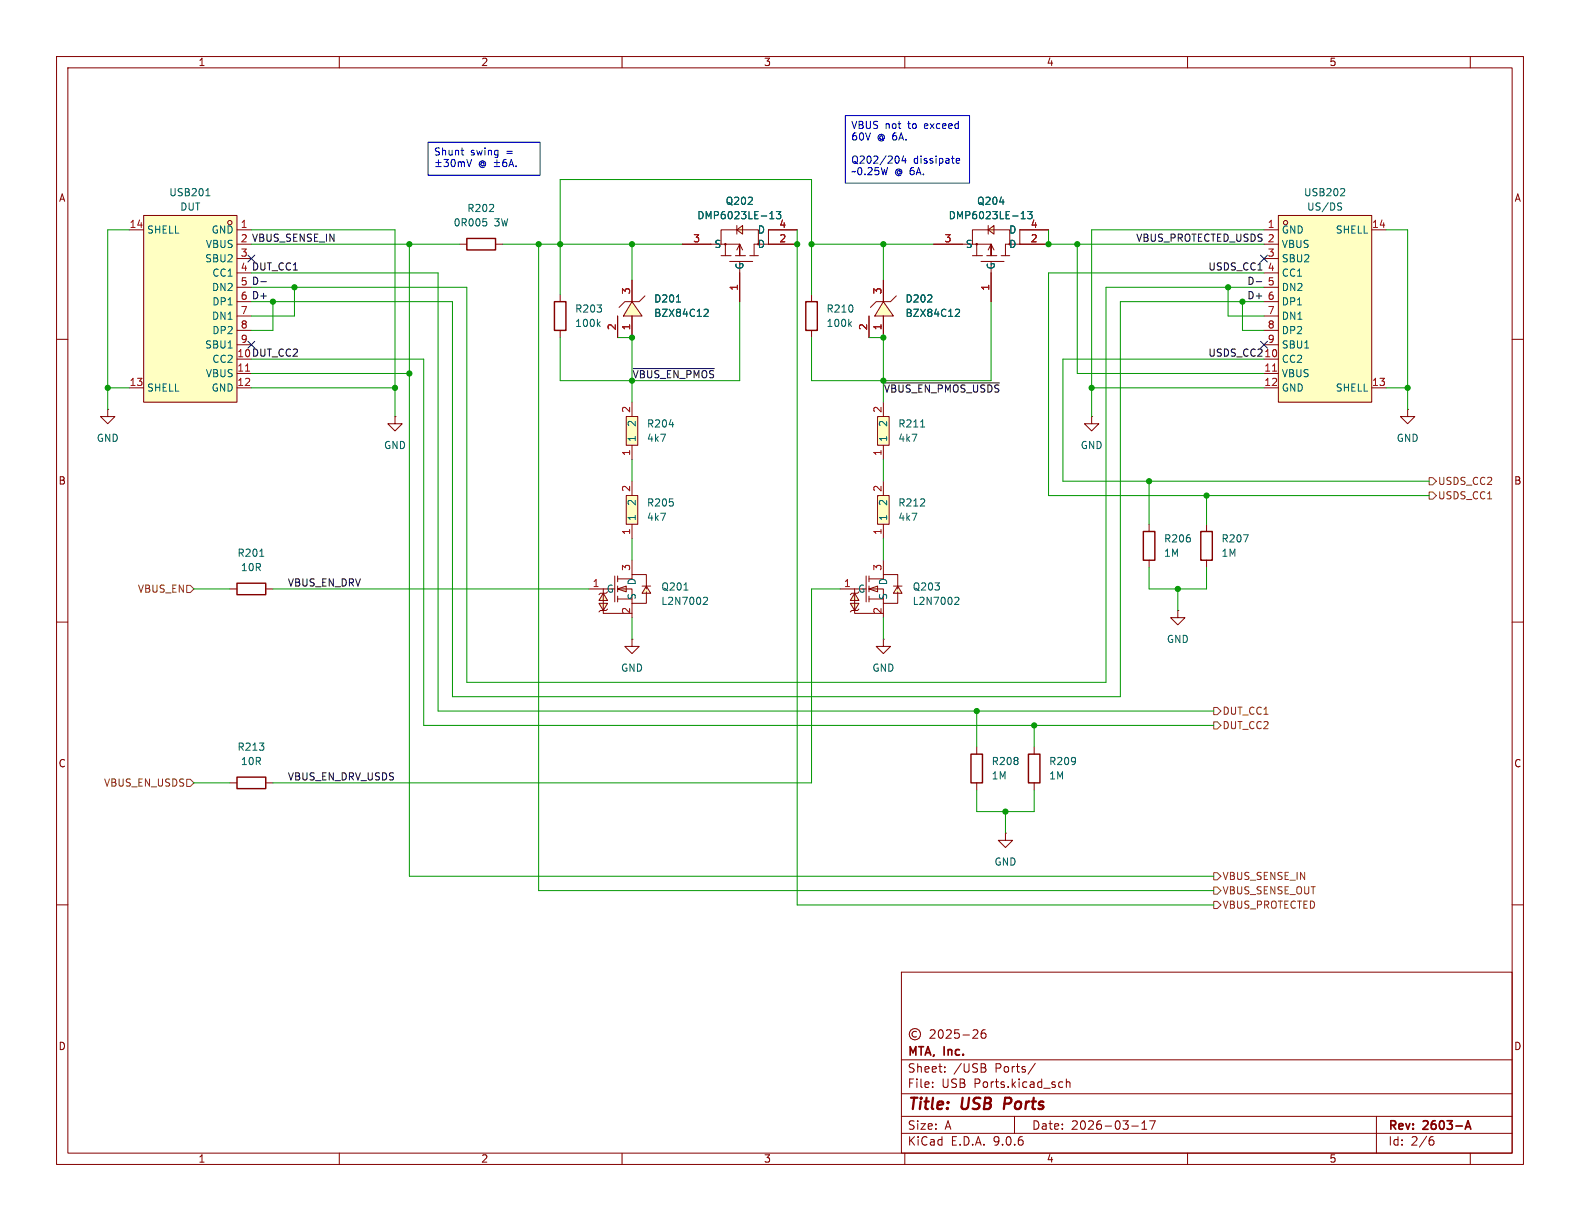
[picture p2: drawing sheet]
<svg xmlns="http://www.w3.org/2000/svg" width="279mm" height="216mm" viewBox="0 0 279 216" stroke-linecap="round" stroke-linejoin="round" font-family="sans-serif">
<g fill="none" stroke="#840000" stroke-width=".18">
<path d="M10 10h259.4v195.9h-259.4zM12 12h255.4v191.9h-255.4zM60 10v2M110 10v2M160 10v2M210 10v2M260 10v2M10 60h2M267.4 60h2M10 110h2M267.4 110h2M10 160h2"/>
<path d="M159.4 171.9h108v32h-108zM267.4 160h2M159.4 197.4h108M159.4 193.4h108M159.4 187.4h108M162.1 182.4a.52 .52 0 0 0-.8 .5 .52 .52 0 0 0 .8 .4M164.5 182.2l.6-.1 .2 .1 .1 .3-1 1.1h1M164.9 192.1v.2M164.9 191.4v.1M166.1 182.2l.2-.1a.81 .81 0 0 1 .6 .6 .81 .81 0 0 1-.3 .8l-.2 .1a.81 .81 0 0 1-.3-1.4zM167.1 189.4v.2M167.1 188.7v.1"/>
<path d="M167.4 182.2l.5-.1 .2 .1 .1 .3-.9 1.1h.9M169.6 182.1h-.7l-.1 .7 .2-.1h.5l.1 .2v.5l-.2 .2-.6-.2M170.3 183h1.1M172.1 182.2l.5-.1 .3 .1v.3l-.9 1.1h.9M174 188.8a.4 .4 0 0 1 .4 .4 .4 .4 0 0 1-.3 .4M174.1 188.2l.2 .2-.2 .3M174.2 182.1a.59 .59 0 0 0-.7 .6v.6l.1 .2 .5 .1 .2-.2 .1-.5-.2-.2h-.4l-.3 .2M179.4 197.4v3M183.1 188l-1.3 1.9M187.5 191.3l.4 .1M187.9 192.2l-.4 .1M188.6 191.4l.2-.1 .3 .1 .1 .9"/>
<path d="M188.6 190.8v1.5M200.1 199.1h1.2M201.9 199.7h.9M201.9 198.6l.5-.4v1.5M203.3 198.2h1l-.7 1.5M243.4 197.4v6.5M60 203.9v2M110 203.9v2M159.4 200.4h108M160 203.9v2M210 203.9v2M253 201.6h.4l.2 .2-.1 .5-.5 .2"/>
<path d="M253.4 201l-.4 .1M260 203.9v2"/>
<circle cx="161.8" cy="182.9" r="1"/>
</g>
<path d="M259.1 199.7l.5-1.5 .5 1.5M259.2 199.2h.8" fill="none" stroke="#840000" stroke-width=".3"/>
<path d="M177.8 194.1l-.3 2" fill="none" stroke="#840000" stroke-width=".4"/>
<g fill="#ffffc2">
<path d="M106.7 104.9l.7 1.3h-1.5z"/>
<path d="M105.9 106.7h1.5l-.7 1.3z"/>
<path d="M109.2 104.1l1.5-.5v1.1z"/>
<path d="M114.3 103.6l.8 1.3h-1.6z"/>
</g>
<g fill="none" stroke="#840000" stroke-width=".18">
<path d="M99.1 52.1v1.2M99.1 58.4v1.3M111.8 99.1v2.5M104.1 104.1h2.6v4.4h5.1M105.9 106.7h1.5l-.7 1.3zM106.7 104.9l.7 1.3h-1.5zM107.4 104.7l-.2 .2h-1l-.3 .3M107.4 107.7l-.2 .3h-1l-.3 .2M108.7 101.9v4.5M109.2 104.1h2.6v2.6M109.2 104.1l1.5-.5v1.1zM109.2 102.4h2.6v-.8h2.5v2.5"/>
<path d="M109.2 101.9v1M109.2 103.6v1.1M109.2 105.4v1M109.2 105.9h2.6M111.8 106.7v2.5M113.5 103.6h1.6M114.3 104.7v2h-2.5M114.3 103.6l.8 1.3h-1.6zM156.2 113v1.3h1.3l-1.3 1.3-1.3-1.3h1.3M156.2 113h.1"/>
</g>
<path d="M105.8 57.2l.3 .5M106.1 56.9l-.5 .5M120.9 104.3h.8M124.5 105.7l.4-.1 .2 .4-.8 .9h.8" fill="none" stroke="#006464" stroke-width=".18"/>
<path d="M98 53.3h2.1v5.1h-2.1z" fill="none" stroke="#840000" stroke-width=".25"/>
<g fill="#ffffc2">
<path d="M151.1 104.9l.8 1.3h-1.5z"/>
<path d="M150.4 106.7h1.5l-.8 1.3z"/>
<path d="M153.7 104.1l1.5-.5v1.1z"/>
<path d="M158.7 103.6l.8 1.3h-1.5z"/>
</g>
<g fill="none" stroke="#840000" stroke-width=".18">
<path d="M156.2 99.1v2.5M148.6 104.1h2.5v4.4h5.1M150.4 106.7h1.5l-.8 1.3zM151.1 104.9l.8 1.3h-1.5zM151.9 104.7l-.3 .2h-1l-.2 .3M151.9 107.7l-.3 .3h-1l-.2 .2M153.2 101.9v4.5M153.7 104.1h2.5v2.6M153.7 104.1l1.5-.5v1.1zM153.7 102.4h2.5v-.8h2.5v2.5M153.7 101.9v1M153.7 103.6v1.1"/>
<path d="M153.7 105.4v1M153.7 105.9h2.5M156.2 106.7v2.5M158 103.6h1.5M158.7 104.7v2h-2.5M158.7 103.6l.8 1.3h-1.5z"/>
</g>
<path d="M168.9 105.7l.4-.1 .3 .4-.8 .9h.8" fill="none" stroke="#006464" stroke-width=".18"/>
<path d="M155.2 73.7h2v5h-2z" fill="#ffffc2"/>
<path d="M143.5 52.1v1.2M143.5 58.4v1.3M155.2 73.7h2v5h-2zM156.2 71.1v2.6M156.2 78.7v2.6" fill="none" stroke="#840000" stroke-width=".18"/>
<path d="M150.2 57.2l.4 .5M150.6 56.9l-.5 .5M162.8 75.5h.7" fill="none" stroke="#006464" stroke-width=".18"/>
<path d="M142.5 53.3h2v5.1h-2z" fill="none" stroke="#840000" stroke-width=".25"/>
<path d="M174.7 40.6l1.1-.7v1.5z" fill="#ffffc2"/>
<g fill="none" stroke="#840000" stroke-width=".18">
<path d="M174.7 39.9v1.5M165.1 43.2h10.2v2v-2M172 43.2v-2.6h6.6v2.6M172 45.2h1.7M172.7 43.2v2M173.5 46.2h4.1M174.5 45.2h1.8M174.7 40.6l1.1-.7v1.5zM175.3 43.2l.5 1M175.3 43.2l-.6 1M175.3 48.3v5M177 45.2h1.6"/>
<path d="M185.4 43.2h-7.6v2M185.4 40.6h-5.1v2.6M182.9 132.1v1.3M182.9 138.4v1.3"/>
<circle cx="172.7" cy="43.2" r=".13"/>
</g>
<path d="M180.6 38.7h.7M180.7 37.7l.2-.3v1.3M181.7 37.4h.8l-.4 .5 .4 .1v.6" fill="none" stroke="#006464" stroke-width=".18"/>
<path d="M181.9 133.4h2v5h-2z" fill="none" stroke="#840000" stroke-width=".25"/>
<path d="M156.2 53.3l1.8 2.6h-3.3z" fill="#ffffc2"/>
<g fill="none" stroke="#840000" stroke-width=".18">
<path d="M153.7 55.9v3.8M156.2 53.3l1.8 2.6h-3.3zM156.2 49.5v3.8M156.2 55.9v3.8M158.5 52.3l-1 1h-2.6l-1 1.1M69.8 73.7v1.2h1.3l-1.3 1.3-1.2-1.3h1.2M69.8 73.7h.1M248.9 72.4v1.3h1.3l-1.3 1.2-1.3-1.2h1.3M248.9 72.4h.1M203.2 92.7v1.3M203.2 99.1v1.2M213.4 92.7v1.3"/>
<path d="M213.4 99.1v1.2M208.3 108v1.2h1.2l-1.2 1.3-1.3-1.3h1.3M208.3 108h.1M177.8 147.3v1.3h1.3l-1.3 1.3-1.3-1.3h1.3M177.8 147.3h.1"/>
</g>
<path d="M169.1 54.7h.5l.1 .3-.8 .9h.8M219.9 94.6h.8l-.5 1.2" fill="none" stroke="#006464" stroke-width=".18"/>
<path d="M202.2 94h2v5.1h-2zM212.3 94h2.1v5.1h-2.1z" fill="none" stroke="#840000" stroke-width=".25"/>
<path d="M110.7 87.6h2.1v5.1h-2.1z" fill="#ffffc2"/>
<path d="M193 73.7v1.2h1.3l-1.3 1.3-1.2-1.3h1.2M193 73.7h.1M110.7 87.6h2.1v5.1h-2.1zM111.8 85.1v2.5M111.8 92.7v2.6" fill="none" stroke="#840000" stroke-width=".18"/>
<path d="M226.1 38.1h16.5v33h-16.5z" fill="#ffffc2"/>
<g fill="none" stroke="#840000" stroke-width=".18">
<path d="M226.1 38.1h16.5v33h-16.5zM81.3 43.2h1.2M87.6 43.2h1.3M223.5 40.6h2.6M223.5 43.2h2.6M223.5 45.7h2.6M223.5 48.3h2.6M223.5 50.8h2.6M223.5 53.3h2.6M223.5 55.9h2.6M223.5 58.4h2.6M242.6 40.6h2.5"/>
<path d="M223.5 61h2.6M223.5 63.5h2.6M223.5 66h2.6M223.5 68.6h2.6M242.6 68.6h2.5"/>
<circle cx="227.3" cy="39.4" r=".38"/>
</g>
<path d="M225 65.6h.8" fill="none" stroke="#a90000" stroke-width=".18"/>
<path d="M85.4 38.7h.6M85.8 39.2l.3 .2v.3l-.3 .2M236.8 36.5l.3 .1 .1 .3-.2 .3h-.3M236.8 35.9h.4M237.6 33.3l.2 .3-.1 .3-.7 .7h.8" fill="none" stroke="#006464" stroke-width=".18"/>
<path d="M82.5 42.2h5.1v2h-5.1z" fill="none" stroke="#840000" stroke-width=".25"/>
<path d="M111.8 53.3l1.7 2.6h-3.3z" fill="#ffffc2"/>
<path d="M109.2 55.9v3.8M111.8 53.3l1.7 2.6h-3.3zM111.8 49.5v3.8M111.8 55.9v3.8M114 52.3l-1 1h-2.5l-1 1.1" fill="none" stroke="#840000" stroke-width=".18"/>
<path d="M119.6 53.4h.7M124.7 54.7h.4l.1 .3-.7 .9h.7" fill="none" stroke="#006464" stroke-width=".18"/>
<path d="M110.7 73.7h2.1v5h-2.1z" fill="#ffffc2"/>
<g fill="none" stroke="#840000" stroke-width=".18">
<path d="M19 72.4v1.3h1.3l-1.3 1.2-1.2-1.2h1.2M19 72.4h.1M110.7 73.7h2.1v5h-2.1zM111.8 71.1v2.6M111.8 78.7v2.6M40.6 104.1h1.3M47 104.1h1.3M111.8 113v1.3h1.2l-1.2 1.3-1.3-1.3h1.3M111.8 113h.1M40.6 138.4h1.3M47 138.4h1.3M172.7 132.1v1.3"/>
<path d="M172.7 138.4v1.3"/>
</g>
<path d="M118.3 75.1h.8M45.9 98.4h.8" fill="none" stroke="#006464" stroke-width=".18"/>
<path d="M41.9 103.1h5.1v2.1h-5.1zM41.9 137.4h5.1v2h-5.1zM171.7 133.4h2v5h-2z" fill="none" stroke="#840000" stroke-width=".25"/>
<path d="M155.2 87.6h2v5.1h-2z" fill="#ffffc2"/>
<path d="M155.2 87.6h2v5.1h-2zM156.2 85.1v2.5M156.2 92.7v2.6" fill="none" stroke="#840000" stroke-width=".18"/>
<path d="M130.3 40.6l1-.7v1.5z" fill="#ffffc2"/>
<g fill="none" stroke="#840000" stroke-width=".18">
<path d="M130.3 39.9v1.5M120.6 43.2h10.2v2v-2M127.5 43.2v-2.6h6.6v2.6M127.5 45.2h1.8M128.3 43.2v2M129 46.2h4.1M130.1 45.2h1.7M130.3 40.6l1-.7v1.5zM130.8 43.2l.5 1M130.8 43.2l-.5 1M130.8 48.3v5M132.6 45.2h1.5"/>
<path d="M141 43.2h-7.7v2M141 40.6h-5.1v2.6"/>
<circle cx="128.3" cy="43.2" r=".13"/>
</g>
<path d="M136.1 38.7h.8M136.3 37.7l.2-.3v1.3M137.3 37.4h.8l-.5 .5 .4 .1v.6" fill="none" stroke="#006464" stroke-width=".18"/>
<path d="M25.4 38.1h16.5v33h-16.5z" fill="#ffffc2"/>
<g fill="none" stroke="#840000" stroke-width=".18">
<path d="M25.4 38.1h16.5v33h-16.5zM22.9 40.6h2.5M41.9 40.6h2.5M41.9 45.7h2.5M41.9 50.8h2.5M41.9 53.3h2.5M41.9 55.9h2.5M41.9 58.4h2.5M109.2 55.9v3.8M111.8 49.5v3.8M111.8 55.9v3.8M120.6 43.2h5.1"/>
<path d="M130.8 48.3v5M135.9 40.6h5.1M135.9 43.2h5.1M153.7 55.9v3.8M156.2 49.5v3.8M156.2 55.9v3.8M165.1 43.2h5.1M175.3 48.3v5M180.3 40.6h5.1M180.3 43.2h5.1M22.9 68.6h2.5M41.9 61h2.5"/>
<path d="M41.9 66h2.5M41.9 68.6h2.5"/>
<circle cx="40.6" cy="39.4" r=".38"/>
</g>
<path d="M43.4 65.6h.7" fill="none" stroke="#a90000" stroke-width=".18"/>
<path d="M36.4 34.6h.7M36.6 33.5l.2-.2v1.3M136.1 38.7h.8M136.3 37.7l.2-.3v1.3M137.3 37.4h.8l-.5 .5 .4 .1v.6M180.6 38.7h.7M180.7 37.7l.2-.3v1.3M181.7 37.4h.8l-.4 .5 .4 .1v.6M119.6 53.4h.7M124.7 54.7h.4l.1 .3-.7 .9h.7M169.1 54.7h.5l.1 .3-.8 .9h.8" fill="none" stroke="#006464" stroke-width=".18"/>
<path d="M252.7 84.5h.7l.6 .6-.6 .6h-.7zM252.7 87h.7l.6 .6-.6 .7h-.7zM33 103.5h.7l.6 .6-.6 .7h-.7zM33 137.8h.7l.6 .6-.6 .7h-.7zM214.6 127.6h.7l.6 .7-.6 .6h-.7zM214.6 125.1h.7l.6 .6-.6 .7h-.7zM214.6 154.3h.7l.6 .6-.6 .7h-.7zM214.6 159.4h.7l.6 .6-.6 .7h-.7zM214.6 156.8h.7l.6 .7-.6 .6h-.7z" fill="none" stroke="#725600" stroke-width=".18"/>
<path d="M46.1 49.8h1M222.1 49.8h1M112 65.2h14.3M156.4 67.7h20.3" fill="none" stroke="#0f0f0f" stroke-width=".18"/>
<g fill="none" stroke="#009600" stroke-width=".18">
<path d="M22.9 40.6h-3.9v31.8M44.4 43.2h36.9M44.4 50.8h38.1v69.9h113.1v-69.9h27.9M44.4 53.3h35.6v69.9h118.1v-69.9h25.4M44.4 40.6h25.4v33.1M44.4 48.3h33.1v77.4h137.1M48.3 53.3v5.1h-3.9M52.1 50.8v5.1h-7.7M72.4 43.2v111.7h142.2M88.9 43.2h31.7M95.2 43.2v114.3h119.4M99.1 52.1v-20.3h44.4v20.3"/>
<path d="M109.2 59.7h2.6v11.4M111.8 43.2v6.3M130.8 53.3v14h-31.7v-7.6M141 40.6v119.4h73.6M143.5 43.2h21.6M153.7 59.7h2.5v11.4M156.2 43.2v6.3M175.3 53.3v14h-31.8v-7.6M185.4 40.6v2.6h38.1M190.5 43.2v22.8h33M217.2 50.8v5.1h6.3M219.7 53.3v5.1h3.8"/>
<path d="M223.5 48.3h-38.1v39.3h67.3M223.5 40.6h-30.5v33.1M245.1 40.6h3.8v31.8M19 68.6h3.9M44.4 63.5h30.5v64.8h139.7M44.4 68.6h25.4M44.4 66h28M193 68.6h30.5M223.5 63.5h-35.5v21.6h64.7M245.1 68.6h3.8M111.8 81.3v3.8M111.8 95.3v3.8"/>
<path d="M156.2 81.3v3.8M156.2 95.3v3.8M203.2 85.1v7.6M213.4 87.6v5.1M34.3 104.1h6.3M48.3 104.1h55.8M111.8 109.2v3.8M148.6 104.1h-5.1v34.3h-95.2M156.2 109.2v3.8M203.2 100.3v3.8h10.2v-3.8M208.3 104.1v3.9M34.3 138.4h6.3"/>
<path d="M172.7 139.7v3.8h10.2v-3.8M172.7 125.7v6.4M182.9 128.3v3.8M177.8 143.5v3.8"/>
</g>
<path d="M43.8 45.1l1.3 1.2M45.1 45.1l-1.3 1.2M222.9 45.1l1.2 1.2M224.1 45.1l-1.2 1.2M43.8 60.4l1.3 1.2M45.1 60.4l-1.3 1.2M222.9 60.4l1.2 1.2M224.1 60.4l-1.2 1.2" fill="none" stroke="#000084" stroke-width=".18"/>
<g fill="none" stroke="#0000c2" stroke-width=".18">
<path d="M75.7 25.1h19.8v5.9h-19.8zM77 28.7h1M77 29.5h1M77.5 28.3v.9M79.3 28.2l-.4 .5 .3 .1v.5l-.2 .2-.5-.2M79.8 28.4v.6l.1 .3 .2 .2 .3-.3v-.8M81 28.6v.9M81 28.7l.4-.1 .2 .2M81.5 26.6h.5M81.6 28.8l.2-.2 .3 .1v.8M81.6 28.8v.7M81.8 27.4h.2"/>
<path d="M82.6 28.2l.4 1.3 .4-1.3M87.4 28.7h1M87.4 29.5h1M87.9 28.3v.9M89.3 28.2l-.2 .1a.86 .86 0 0 0 0 1.2l.5-.2v-.4l-.2-.2h-.3l-.2 .2M90 29.5l.4-1.3 .4 1.3M90.1 29.1h.6M91.3 29.3v.2M149.5 20.4h21.9v12h-21.9zM158.7 27.6a.79 .79 0 0 1 0 1.3M159.8 27.5l-.3 .9h.8M160.1 28v.9"/>
<path d="M169.1 28.4l.6-.1-.1-.2-.3-.1-.2 .2 .1 .6h.4"/>
</g>
<g fill="#009600" stroke="#009600" stroke-width=".18">
<circle cx="156.2" cy="43.2" r=".46"/>
<circle cx="190.5" cy="43.2" r=".46"/>
<circle cx="193" cy="68.6" r=".46"/>
<circle cx="185.4" cy="43.2" r=".46"/>
<circle cx="156.2" cy="67.3" r=".46"/>
<circle cx="156.2" cy="59.7" r=".46"/>
<circle cx="72.4" cy="66" r=".46"/>
<circle cx="72.4" cy="43.2" r=".46"/>
<circle cx="69.8" cy="68.6" r=".46"/>
<circle cx="48.3" cy="53.3" r=".46"/>
<circle cx="19" cy="68.6" r=".46"/>
<circle cx="52.1" cy="50.8" r=".46"/>
<circle cx="99.1" cy="43.2" r=".46"/>
<circle cx="111.8" cy="43.2" r=".46"/>
<circle cx="111.8" cy="59.7" r=".46"/>
<circle cx="141" cy="43.2" r=".46"/>
<circle cx="143.5" cy="43.2" r=".46"/>
<circle cx="95.2" cy="43.2" r=".46"/>
<circle cx="217.2" cy="50.8" r=".46"/>
<circle cx="219.7" cy="53.3" r=".46"/>
<circle cx="248.9" cy="68.6" r=".46"/>
<circle cx="213.4" cy="87.6" r=".46"/>
<circle cx="208.3" cy="104.1" r=".46"/>
<circle cx="177.8" cy="143.5" r=".46"/>
<circle cx="182.9" cy="128.3" r=".46"/>
<circle cx="172.7" cy="125.7" r=".46"/>
<circle cx="203.2" cy="85.1" r=".46"/>
</g>
<g font-size="2.8" fill="#840000">
<text x="160.4" y="196.8">Title:</text>
<text x="170.1" y="196.8">USB</text>
<text x="178.4" y="196.8">Ports</text>
</g>
<g font-size="2.1" fill="#840000">
<text x="160.4" y="189.9">Sheet:</text>
<text x="160.4" y="187.1">MTA,</text>
<text x="167" y="187.1">Inc.</text>
<text x="168.6" y="189.9">/USB</text>
<text x="176" y="189.9">Ports/</text>
<text x="160.4" y="192.6">File:</text>
<text x="166.5" y="192.6">USB</text>
<text x="172.3" y="192.6">Ports.kicad_sch</text>
<text x="160.4" y="202.8">KiCad</text>
<text x="160.4" y="200">Size:</text>
<text x="167.1" y="200">A</text>
<text x="168.1" y="202.8">E.D.A.</text>
<text x="175.7" y="202.8">9.0.6</text>
<text x="182.4" y="200">Date:</text>
<text x="189.4" y="200">2026-03-17</text>
<text x="245.4" y="200.2">Rev:</text>
<text x="245.4" y="202.8">Id:</text>
<text x="249.5" y="202.8">2/6</text>
<text x="251.8" y="200.2">2603-A</text>
</g>
<g font-size="1.8" fill="#840000">
<text x="35" y="11.9">1</text>
<text x="85" y="11.9">2</text>
<text x="135" y="11.9">3</text>
<text x="185" y="11.9">4</text>
<text x="235" y="11.9">5</text>
<text x="10.3" y="35.9">A</text>
<text x="267.7" y="35.9">A</text>
<text x="10.3" y="85.9">B</text>
<text x="267.7" y="85.9">B</text>
<text x="10.3" y="135.9">C</text>
<text x="267.7" y="135.9">C</text>
<text x="10.3" y="185.9">D</text>
<text x="267.7" y="185.9">D</text>
<text x="35" y="205.8">1</text>
<text x="85" y="205.8">2</text>
<text x="135" y="205.8">3</text>
<text x="185" y="205.8">4</text>
<text x="235" y="205.8">5</text>
</g>
<g font-size="1.8" fill="#0000c2">
<text x="150.4" y="23.1">VBUS</text>
<text x="156.5" y="23.1">not</text>
<text x="160.7" y="23.1">to</text>
<text x="163.7" y="23.1">exceed</text>
<text x="76.6" y="27.8">Shunt</text>
<text x="83.2" y="27.8">swing</text>
<text x="84.6" y="29.9">@</text>
<text x="89.6" y="27.8">=</text>
<text x="150.4" y="25.2">60V</text>
<text x="150.4" y="29.3">Q202/204</text>
<text x="155.1" y="25.2">@ 6A.</text>
<text x="161.5" y="29.3">dissipate</text>
<text x="150.4" y="31.3">~0.25W</text>
<text x="158.2" y="31.3">@ 6A.</text>
</g>
<g font-size="1.8" fill="#006464">
<text x="29.8" y="34.9">USB201</text>
<text x="230.5" y="34.9">USB202</text>
<text x="25.9" y="41.5">SHELL</text>
<text x="31.8" y="37.4">DUT</text>
<text x="37.3" y="41.5">GND</text>
<text x="80.1" y="40.2">0R005</text>
<text x="82.5" y="37.7">R202</text>
<text x="87.4" y="40.2">3W</text>
<text x="123.2" y="39">DMP6023LE-13</text>
<text x="128.2" y="36.4">Q202</text>
<text x="133.9" y="41.5">D</text>
<text x="167.7" y="39">DMP6023LE-13</text>
<text x="172.7" y="36.4">Q204</text>
<text x="178.4" y="41.5">D</text>
<text x="226.6" y="41.5">GND</text>
<text x="231" y="37.4">US/DS</text>
<text x="236.1" y="41.5">SHELL</text>
<text x="36.2" y="46.6">SBU2</text>
<text x="36.3" y="44">VBUS</text>
<text x="126.2" y="44">S</text>
<text x="131.7" y="47.8" transform="rotate(-90 131.7 47.8)">G</text>
<text x="133.9" y="44">D</text>
<text x="170.7" y="44">S</text>
<text x="176.1" y="47.8" transform="rotate(-90 176.1 47.8)">G</text>
<text x="178.4" y="44">D</text>
<text x="226.6" y="44">VBUS</text>
<text x="226.6" y="46.6">SBU2</text>
<text x="37.4" y="51.7">DN2</text>
<text x="37.4" y="49.1">CC1</text>
<text x="115.6" y="53.7">D201</text>
<text x="160" y="53.7">D202</text>
<text x="226.6" y="49.1">CC1</text>
<text x="226.6" y="51.7">DN2</text>
<text x="37.4" y="56.7">DN1</text>
<text x="37.4" y="54.2">DP1</text>
<text x="37.4" y="59.3">DP2</text>
<text x="101.6" y="55.5">R203</text>
<text x="101.6" y="58">100k</text>
<text x="115.6" y="56.2">BZX84C12</text>
<text x="146.1" y="55.5">R210</text>
<text x="146.1" y="58">100k</text>
<text x="160" y="56.2">BZX84C12</text>
<text x="226.6" y="54.2">DP1</text>
<text x="226.6" y="56.7">DN1</text>
<text x="226.6" y="59.3">DP2</text>
<text x="36.2" y="61.8">SBU1</text>
<text x="37.4" y="64.4">CC2</text>
<text x="226.6" y="61.8">SBU1</text>
<text x="226.6" y="64.4">CC2</text>
<text x="25.9" y="69.4">SHELL</text>
<text x="36.3" y="66.9">VBUS</text>
<text x="37.3" y="69.4">GND</text>
<text x="226.6" y="66.9">VBUS</text>
<text x="226.6" y="69.4">GND</text>
<text x="236.1" y="69.4">SHELL</text>
<text x="112.6" y="75.6" transform="rotate(-90 112.6 75.6)">2</text>
<text x="114.3" y="75.8">R204</text>
<text x="157.1" y="75.6" transform="rotate(-90 157.1 75.6)">2</text>
<text x="158.8" y="75.8">R211</text>
<text x="17" y="78.3">GND</text>
<text x="67.8" y="79.6">GND</text>
<text x="112.6" y="78.2" transform="rotate(-90 112.6 78.2)">1</text>
<text x="114.3" y="78.3">4k7</text>
<text x="157.1" y="78.2" transform="rotate(-90 157.1 78.2)">1</text>
<text x="158.8" y="78.3">4k7</text>
<text x="191" y="79.6">GND</text>
<text x="246.9" y="78.3">GND</text>
<text x="112.6" y="89.6" transform="rotate(-90 112.6 89.6)">2</text>
<text x="114.3" y="89.8">R205</text>
<text x="157.1" y="89.6" transform="rotate(-90 157.1 89.6)">2</text>
<text x="158.8" y="89.8">R212</text>
<text x="112.6" y="92.2" transform="rotate(-90 112.6 92.2)">1</text>
<text x="114.3" y="92.3">4k7</text>
<text x="157.1" y="92.2" transform="rotate(-90 157.1 92.2)">1</text>
<text x="158.8" y="92.3">4k7</text>
<text x="41.9" y="98.7">R201</text>
<text x="42.5" y="101.2">10R</text>
<text x="205.7" y="96.1">R206</text>
<text x="205.7" y="98.7">1M</text>
<text x="215.9" y="96.1">R207</text>
<text x="215.9" y="98.7">1M</text>
<text x="107.2" y="105">G</text>
<text x="112.6" y="106.2" transform="rotate(-90 112.6 106.2)">S</text>
<text x="112.6" y="103.6" transform="rotate(-90 112.6 103.6)">D</text>
<text x="116.8" y="107.2">L2N7002</text>
<text x="116.8" y="104.6">Q201</text>
<text x="151.6" y="105">G</text>
<text x="157.1" y="106.2" transform="rotate(-90 157.1 106.2)">S</text>
<text x="157.1" y="103.6" transform="rotate(-90 157.1 103.6)">D</text>
<text x="161.3" y="107.2">L2N7002</text>
<text x="161.3" y="104.6">Q203</text>
<text x="206.2" y="113.9">GND</text>
<text x="109.7" y="119">GND</text>
<text x="154.2" y="119">GND</text>
<text x="41.9" y="132.9">R213</text>
<text x="42.5" y="135.5">10R</text>
<text x="175.3" y="135.5">R208</text>
<text x="185.4" y="135.5">R209</text>
<text x="175.3" y="138">1M</text>
<text x="185.4" y="138">1M</text>
<text x="175.8" y="153.3">GND</text>
</g>
<g font-size="1.8" fill="#a90000">
<text x="22.8" y="40.4">14</text>
<text x="42.5" y="40.4">1</text>
<text x="137.7" y="40.4">4</text>
<text x="182.2" y="40.4">4</text>
<text x="224.1" y="40.4">1</text>
<text x="242.5" y="40.4">14</text>
<text x="42.5" y="45.5">3</text>
<text x="122.5" y="42.9">3</text>
<text x="137.7" y="42.9">2</text>
<text x="166.9" y="42.9">3</text>
<text x="182.2" y="42.9">2</text>
<text x="224.1" y="45.5">3</text>
<text x="111.5" y="52.1" transform="rotate(-90 111.5 52.1)">3</text>
<text x="130.6" y="51.5" transform="rotate(-90 130.6 51.5)">1</text>
<text x="156" y="52.1" transform="rotate(-90 156 52.1)">3</text>
<text x="175" y="51.5" transform="rotate(-90 175 51.5)">1</text>
<text x="224.1" y="48">4</text>
<text x="224.1" y="50.5">5</text>
<text x="224.1" y="53.1">6</text>
<text x="42.5" y="55.6">7</text>
<text x="42.5" y="58.2">8</text>
<text x="109" y="58.5" transform="rotate(-90 109 58.5)">2</text>
<text x="111.5" y="58.5" transform="rotate(-90 111.5 58.5)">1</text>
<text x="153.4" y="58.5" transform="rotate(-90 153.4 58.5)">2</text>
<text x="156" y="58.5" transform="rotate(-90 156 58.5)">1</text>
<text x="224.1" y="55.6">7</text>
<text x="224.1" y="58.2">8</text>
<text x="41.9" y="65.8">11</text>
<text x="42.5" y="60.7">9</text>
<text x="223.5" y="65.8">11</text>
<text x="224.1" y="60.7">9</text>
<text x="22.8" y="68.3">13</text>
<text x="41.9" y="68.3">12</text>
<text x="223.5" y="68.3">12</text>
<text x="242.5" y="68.3">13</text>
<text x="111.5" y="73.1" transform="rotate(-90 111.5 73.1)">2</text>
<text x="156" y="73.1" transform="rotate(-90 156 73.1)">2</text>
<text x="111.5" y="80.7" transform="rotate(-90 111.5 80.7)">1</text>
<text x="156" y="80.7" transform="rotate(-90 156 80.7)">1</text>
<text x="111.5" y="87.1" transform="rotate(-90 111.5 87.1)">2</text>
<text x="156" y="87.1" transform="rotate(-90 156 87.1)">2</text>
<text x="111.5" y="94.7" transform="rotate(-90 111.5 94.7)">1</text>
<text x="156" y="94.7" transform="rotate(-90 156 94.7)">1</text>
<text x="111.5" y="101" transform="rotate(-90 111.5 101)">3</text>
<text x="156" y="101" transform="rotate(-90 156 101)">3</text>
<text x="104.7" y="103.9">1</text>
<text x="149.2" y="103.9">1</text>
<text x="111.5" y="108.7" transform="rotate(-90 111.5 108.7)">2</text>
<text x="156" y="108.7" transform="rotate(-90 156 108.7)">2</text>
</g>
<g font-size="1.8" fill="#0f0f0f">
<text x="42.5" y="42.9">2 VBUS_SENSE_IN</text>
<text x="200.8" y="42.8">VBUS_PROTECTED_USDS 2</text>
<text x="213.6" y="47.9">USDS_CC1</text>
<text x="42.5" y="48">4 DUT_CC1</text>
<text x="42.5" y="50.5">5 D-</text>
<text x="42.5" y="53.1">6 D+</text>
<text x="220.5" y="53">D+</text>
<text x="220.5" y="50.5">D-</text>
<text x="41.9" y="63.2">10 DUT_CC2</text>
<text x="213.6" y="63.2">USDS_CC2</text>
<text x="223.5" y="63.2">10</text>
<text x="156.2" y="69.5">~{VBUS_EN_PMOS_USDS}</text>
<text x="50.8" y="103.8">VBUS_EN_DRV</text>
<text x="50.8" y="138.1">VBUS_EN_DRV_USDS</text>
</g>
<text font-size="1.8" fill="#009600" x="111.8" y="67">~{VBUS_EN_PMOS}</text>
<g font-size="1.8" fill="#725600">
<text x="254.2" y="86">USDS_CC2</text>
<text x="254.2" y="88.5">USDS_CC1</text>
<text x="24.3" y="105">VBUS_EN</text>
<text x="216.1" y="129.1">DUT_CC2</text>
<text x="216.1" y="126.6">DUT_CC1</text>
<text x="18.3" y="139.3">VBUS_EN_USDS</text>
<text x="216.1" y="155.8">VBUS_SENSE_IN</text>
<text x="216.1" y="160.9">VBUS_PROTECTED</text>
<text x="216.1" y="158.3">VBUS_SENSE_OUT</text>
</g>
</svg>
